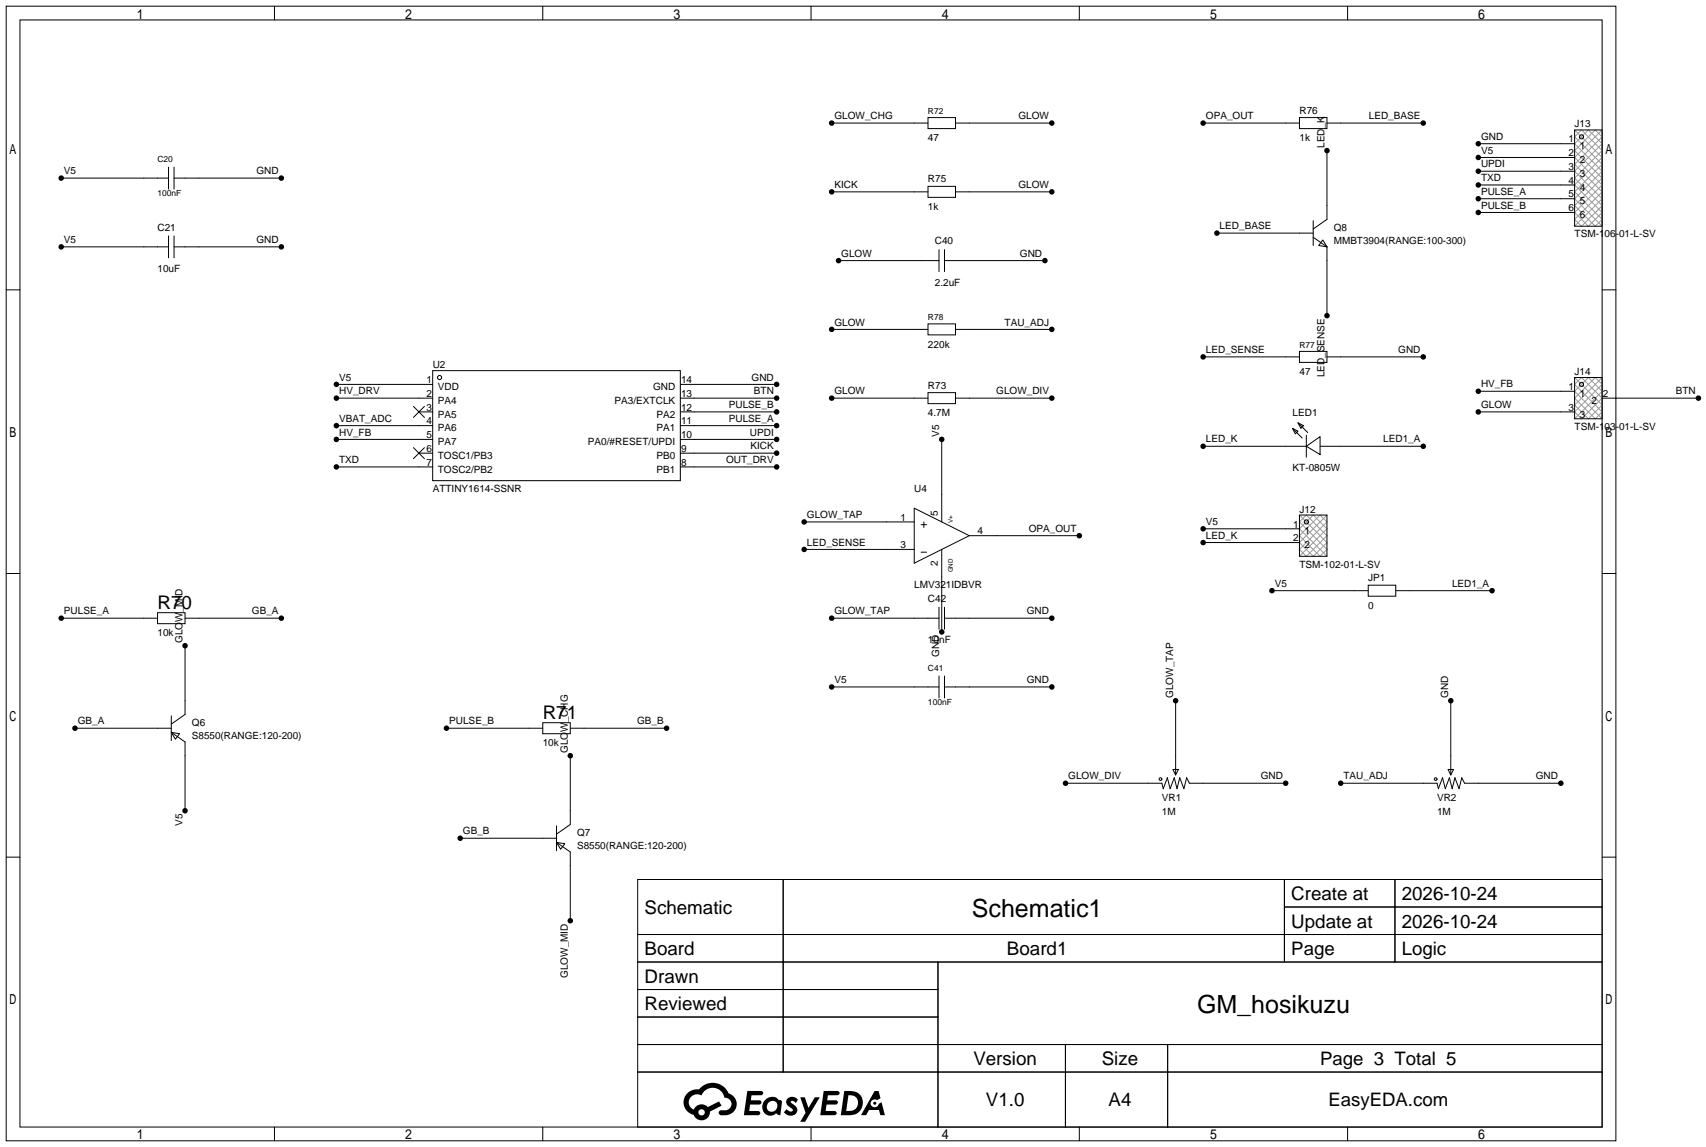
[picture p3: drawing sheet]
<svg xmlns="http://www.w3.org/2000/svg" width="315mm" height="212mm" viewBox="0 0 315 212" stroke-linecap="round" stroke-linejoin="round" font-family="sans-serif">
<g fill="none" stroke="#000" stroke-width=".18">
<path d="M1.1 1.1h297.2v209.6h-297.2zM3.7 3.7h292.1v204.5h-292.1zM50.7 1.1v2.6M100.2 1.1v2.6M149.7 1.1v2.6M199.3 1.1v2.6M248.8 1.1v2.6M11.3 32.9h19.8M31.1 30.9v4M32.1 32.9h19.8M32.1 30.9v4M153.5 22.7h17.8"/>
<path d="M153.5 35.4h17.8M171.3 21.7h5.1v2h-5.1zM171.3 34.4h5.1v2h-5.1zM176.4 22.7h17.8M176.4 35.4h17.8M222.1 22.7h17.8M239.9 21.7h5.1v2h-5.1zM245 22.7h17.8M245 27.8v12.7l-2.6 1.8M272.9 26.5h17.8M272.9 29.1h17.8M272.9 31.6h17.8"/>
<path d="M272.9 34.2h17.8M272.9 36.7h17.8M272.9 39.2h17.8M290.7 24h5.1v17.8h-5.1zM1.1 53.5h2.6M11.3 45.6h19.8M31.1 43.6v4M32.1 43.6v4M32.1 45.6h19.8M154.8 48.1h18.6M171.3 59.8h5.1v2h-5.1zM173.4 46.1v4.1"/>
<path d="M174.4 46.1v4.1M174.4 48.1h18.5M224.7 43.1h17.7M242.4 43.8l2.6 1.8M242.4 40.8v4.5M244.2 44.3l.8 1.3-1.5-.3zM245 45.6v12.7M295.8 53.5h2.5M62.1 73.5h17.8M62.1 71h17.8M62.1 78.6h17.8M76.3 75.1l2.1 2"/>
<path d="M77.3 76.1h2.6M78.4 75.1l-2.1 2M79.9 68.5h45.7v20.3h-45.7zM125.6 73.5h17.8M125.6 71h17.8M125.6 76.1h17.8M125.6 78.6h17.8M153.5 60.8h17.8M153.5 73.5h17.8M171.3 72.5h5.1v2h-5.1zM176.4 60.8h17.8M176.4 73.5h17.8"/>
<path d="M222.1 65.9h17.8M238.6 79.1l1 .5-.5 .5zM238.6 79.1l1.8 1.8M239.6 78.1l1.1 .5-.5 .5zM239.6 78.1l1.8 1.8M239.9 64.9h5.1v2h-5.1zM245 65.9h17.8M272.9 76.1h17.8M272.9 72.3h17.8M290.7 69.7h5.1v7.6h-5.1zM295.8 73.5h17.8M62.1 81.2h17.8"/>
<path d="M62.1 86.2h17.8M76.3 82.7l2.1 2M77.3 83.7h2.6M78.4 82.7l-2.1 2M125.6 81.2h17.8M125.6 83.7h17.8M125.6 86.2h17.8M148.5 96.4h20.3M168.8 93.9l10.1 5-10.1 5.1zM170.1 96.9h1M170.6 96.4v1M173.9 81.2v15.2"/>
<path d="M178.9 98.9h20.4M222.1 97.7h17.8M222.1 82.4h19.1M239.9 95.1h5.1v7.6h-5.1zM241.2 82.4l2.5-1.8v3.3zM241.2 80.4v4.1M243.7 82.4h19.1M1.1 105.9h2.6M11.3 114.2h17.8M29.1 113.2h5.1v2h-5.1zM34.2 114.2h17.7M34.2 119.3v12.7l-2.6 1.7"/>
<path d="M148.5 101.5h20.3M153.5 114.2h19.9M170.1 102h1M173.4 112.1v4.1M173.9 101.5v15.2M174.4 114.2h19.8M174.4 112.1v4.1M222.1 100.2h17.8M234.8 109.1h17.8M252.6 108.1h5.1v2h-5.1zM257.7 109.1h17.8M295.8 105.9h2.5"/>
<path d="M13.8 134.5h17.8M31.6 135.3l1.5 .2-.7 1zM31.6 135.3l2.6 1.7v12.7M31.6 132.2v4.6M82.4 134.5h17.8M100.2 133.5h5.1v2h-5.1zM105.3 134.5h17.8M105.3 139.6v12.7l-2.6 1.8M153.5 126.9h19.9M173.4 124.8v4.1M174.4 126.9h19.8M174.4 124.8v4.1"/>
<path d="M217 129.4v13.7M267.8 129.4v13.7M1.1 158.3h2.6M85 154.8h17.7M102.7 155.6l1.6 .2-.8 1zM102.7 155.6l2.6 1.8v12.7M102.7 152.5v4.6M196.7 144.7h17.8l.3 1 .7-2.1 .5 2.1 .8-2.1 .5 2.1 .5-2.1 .8 2.1 .5-2.1 .5 1.1h17.8M216.5 142.1h1.1l-.6 1zM247.5 144.7h17.8l.3 1 .7-2.1 .5 2.1 .8-2.1 .5 2.1 .5-2.1 .8 2.1 .5-2.1 .5 1.1h17.8M267.3 142.1h1.1l-.6 1zM295.8 158.3h2.5"/>
<path d="M117.7 162.4h178.1v45.8h-178.1zM117.7 172.6h178.1M117.7 177.7h178.1M144.6 162.4v35.6M173.2 177.7v30.5M237.1 162.4v15.3M237.1 167.5h58.7M257.5 162.4v15.3M117.7 182.8h55.5M117.7 192.9h178.1M117.7 187.8h55.5M117.7 198h178.1"/>
<path d="M196.7 192.9v15.3M215.6 192.9v15.3M50.7 208.2v2.5M100.2 208.2v2.5M149.7 208.2v2.5M199.3 208.2v2.5M248.8 208.2v2.5"/>
<circle cx="292" cy="25.3" r=".38"/>
<circle cx="81.2" cy="69.7" r=".38"/>
<circle cx="292" cy="71" r=".38"/>
<circle cx="241.2" cy="96.4" r=".38"/>
<circle cx="214.2" cy="143.9" r=".25"/>
<circle cx="265" cy="143.9" r=".25"/>
</g>
<g fill="#000">
<path d="M138 201.5h1.6a1.31 1.31 0 0 1 1.2 .2 .4 .4 0 0 1-.3 .6h-1.8l-.1 .9h1.6a.4 .4 0 0 1 .4 .4 .4 .4 0 0 1-.4 .4h-1.7l-.2 1.2h.8a1.23 1.23 0 0 1 1.2 .2 .39 .39 0 0 1-.3 .6h-2.7zM145.5 202.8a1.3 1.3 0 0 1 1.8 .3l-.4 .6a.54 .54 0 0 0-.9-.2l.1 .2a1.58 1.58 0 0 1 1.1 1.6 1.43 1.43 0 0 1-2.5 .1l.5-.6a.64 .64 0 0 0 .5 .5 .64 .64 0 0 0 .7-.3l-.2-.2a1.6 1.6 0 0 1-1-1.6zM147.7 202.7h.9l.7 1.9 1.1-1.9h.9l-2.7 4.5h-.9l1-1.7zM152.1 201.5h1.6a1.32 1.32 0 0 1 1.3 .2 .39 .39 0 0 1-.4 .6h-1.7l-.2 .9h1.7a.4 .4 0 0 1 .3 .4 .4 .4 0 0 1-.4 .4h-1.7l-.2 1.2h.8a1.23 1.23 0 0 1 1.2 .2 .39 .39 0 0 1-.3 .6h-2.7zM161.5 201.5h.7l.4 1.3-.7 .4a.75 .75 0 0 0-1.1 .3 .75 .75 0 0 0 .5 1 .75 .75 0 0 0 .9-.6l.6-.3 .6 2.4h-.9l-.2-1h-1.9l-.5 1h-.9z"/>
<path d="M126.9 201.9a2.37 2.37 0 0 0 1.2 4 1.54 1.54 0 0 0 1.7 1 1.54 1.54 0 0 0 1.3-1.6l2.1-1.1-.5-.8-2 1.1a1.57 1.57 0 0 0-2.6 .4 1.5 1.5 0 0 1-.8-2.1 1.5 1.5 0 0 1 2.2-.5 2.23 2.23 0 0 1 2.3-1.4 2.23 2.23 0 0 1 2 1.8 1.16 1.16 0 0 1 1.2 1.1 1.16 1.16 0 0 1-1 1.3h-.7a.47 .47 0 0 0-.6 .3 .47 .47 0 0 0 .4 .6 2.23 2.23 0 0 0 2.3-.7 2.23 2.23 0 0 0 .4-2.3 2.16 2.16 0 0 0-1.3-1.1 3.2 3.2 0 0 0-5.4-.7l-1.2 .1zM129 205.4a.58 .58 0 0 1 1.1 0 .58 .58 0 0 1-1.1 0z"/>
<path d="M141.3 203.1a1.62 1.62 0 0 0-.4 2.1 1.62 1.62 0 0 0 2 .7l.4-.3 .3 .3 .5 .1 .3-2.5-.2-.3h-.4a1.58 1.58 0 0 0-2.5-.1zM141.9 203.6a.99 .99 0 0 1 1.6 .3 .99 .99 0 0 1-.9 1.4 .94 .94 0 0 1-1-.5 .94 .94 0 0 1 .3-1.2z"/>
<path d="M155.9 201.5l-.7 4.5h1.5a2.27 2.27 0 0 0 2.6-2.3 2.27 2.27 0 0 0-2.7-2.2zM156.6 202.3a1.5 1.5 0 0 1 1.8 1.5 1.5 1.5 0 0 1-1.9 1.4h-.3z"/>
<circle cx="11.3" cy="32.9" r=".51"/>
<circle cx="51.9" cy="32.9" r=".51"/>
<circle cx="153.5" cy="22.7" r=".51"/>
<circle cx="153.5" cy="35.4" r=".51"/>
<circle cx="194.2" cy="22.7" r=".51"/>
<circle cx="194.2" cy="35.4" r=".51"/>
<circle cx="222.1" cy="22.7" r=".51"/>
<circle cx="245" cy="27.8" r=".51"/>
<circle cx="262.8" cy="22.7" r=".51"/>
<circle cx="272.9" cy="31.6" r=".51"/>
<circle cx="272.9" cy="29.1" r=".51"/>
<circle cx="272.9" cy="39.2" r=".51"/>
<circle cx="272.9" cy="36.7" r=".51"/>
<circle cx="272.9" cy="26.5" r=".51"/>
<circle cx="272.9" cy="34.2" r=".51"/>
<circle cx="11.3" cy="45.6" r=".51"/>
<circle cx="51.9" cy="45.6" r=".51"/>
<circle cx="154.8" cy="48.1" r=".51"/>
<circle cx="192.9" cy="48.1" r=".51"/>
<circle cx="224.7" cy="43.1" r=".51"/>
<circle cx="245" cy="58.3" r=".51"/>
<circle cx="62.1" cy="73.5" r=".51"/>
<circle cx="62.1" cy="71" r=".51"/>
<circle cx="62.1" cy="78.6" r=".51"/>
<circle cx="143.4" cy="76.1" r=".51"/>
<circle cx="143.4" cy="73.5" r=".51"/>
<circle cx="143.4" cy="71" r=".51"/>
<circle cx="143.4" cy="78.6" r=".51"/>
<circle cx="153.5" cy="73.5" r=".51"/>
<circle cx="153.5" cy="60.8" r=".51"/>
<circle cx="194.2" cy="60.8" r=".51"/>
<circle cx="194.2" cy="73.5" r=".51"/>
<circle cx="222.1" cy="65.9" r=".51"/>
<circle cx="262.8" cy="65.9" r=".51"/>
<circle cx="272.9" cy="76.1" r=".51"/>
<circle cx="272.9" cy="72.3" r=".51"/>
<circle cx="313.6" cy="73.5" r=".51"/>
<circle cx="62.1" cy="86.2" r=".51"/>
<circle cx="62.1" cy="81.2" r=".51"/>
<circle cx="143.4" cy="86.2" r=".51"/>
<circle cx="143.4" cy="83.7" r=".51"/>
<circle cx="143.4" cy="81.2" r=".51"/>
<circle cx="148.5" cy="96.4" r=".51"/>
<circle cx="173.9" cy="81.2" r=".51"/>
<circle cx="199.3" cy="98.9" r=".51"/>
<circle cx="222.1" cy="82.4" r=".51"/>
<circle cx="222.1" cy="97.7" r=".51"/>
<circle cx="262.8" cy="82.4" r=".51"/>
<circle cx="11.3" cy="114.2" r=".51"/>
<circle cx="34.2" cy="119.3" r=".51"/>
<circle cx="51.9" cy="114.2" r=".51"/>
<circle cx="148.5" cy="101.5" r=".51"/>
<circle cx="153.5" cy="114.2" r=".51"/>
<circle cx="173.9" cy="116.7" r=".51"/>
<circle cx="194.2" cy="114.2" r=".51"/>
<circle cx="222.1" cy="100.2" r=".51"/>
<circle cx="234.8" cy="109.1" r=".51"/>
<circle cx="275.5" cy="109.1" r=".51"/>
<circle cx="13.8" cy="134.5" r=".51"/>
<circle cx="82.4" cy="134.5" r=".51"/>
<circle cx="105.3" cy="139.6" r=".51"/>
<circle cx="123.1" cy="134.5" r=".51"/>
<circle cx="153.5" cy="126.9" r=".51"/>
<circle cx="194.2" cy="126.9" r=".51"/>
<circle cx="217" cy="129.4" r=".51"/>
<circle cx="267.8" cy="129.4" r=".51"/>
<circle cx="34.2" cy="149.7" r=".51"/>
<circle cx="85" cy="154.8" r=".51"/>
<circle cx="196.7" cy="144.7" r=".51"/>
<circle cx="237.4" cy="144.7" r=".51"/>
<circle cx="247.5" cy="144.7" r=".51"/>
<circle cx="288.2" cy="144.7" r=".51"/>
<circle cx="105.3" cy="170.1" r=".51"/>
<circle cx="161.5" cy="203.8" r=".28"/>
</g>
<g fill="none" stroke="#999" stroke-width=".18">
<path d="M290.7 25.3l1.3-1.3 3.8 3.8-5.1 5.1 5.1 5.1-3.8 3.8-1.3-1.3 5.1-5.1-5.1-5 5.1-5.1-1.3-1.3-3.8 3.8 5.1 5.1-5.1 5.1 3.8 3.8 1.3-1.3-5.1-5.1 5.1-5zM290.7 24l5.1 5.1-5.1 5.1 5.1 5-2.6 2.6-2.5-2.6 5.1-5-5.1-5.1 5.1-5.1M292.1 24.9l.2 .2M292.3 25.4l-.2 .2M290.7 41.8l5.1-5.1-5.1-5.1 5.1-5.1-2.6-2.5-2.5 2.5 5.1 5.1-5.1 5.1 5.1 5.1M290.7 71l1.3-1.3 3.8 3.8-3.8 3.8-1.3-1.2 5.1-5.1-1.3-1.3-3.8 3.8 3.8 3.8 1.3-1.2zM290.7 77.3l5.1-5-2.6-2.6-2.5 2.6 5.1 5M290.7 69.7l5.1 5.1-2.6 2.5-2.5-2.5 5.1-5.1M292.1 70.6l.2 .2M292.3 71.2l-.2 .1M239.9 96.4l1.3-1.3 3.8 3.8-3.8 3.8-1.3-1.2 5.1-5.1-1.3-1.3-3.8 3.8 3.8 3.8 1.3-1.2zM239.9 95.1l5.1 5.1-2.6 2.5-2.5-2.5 5.1-5.1"/>
<path d="M241.3 96l.2 .2M241.5 96.6l-.2 .1M239.9 102.7l5.1-5-2.6-2.6-2.5 2.6 5.1 5"/>
</g>
<g font-size="4.6">
<text x="179.4" y="169.4">Schematic1</text>
<text x="221" y="187.1">GM_hosikuzu</text>
</g>
<g font-size="3.5">
<text x="29.1" y="112.4">R70</text>
<text x="100.2" y="132.8">R71</text>
<text x="238.4" y="166.2">Create at</text>
<text x="258.8" y="166.2">2026-10-24</text>
<text x="119" y="168.8">Schematic</text>
<text x="238.4" y="171.3">Update at</text>
<text x="258.8" y="171.3">2026-10-24</text>
<text x="119" y="176.4">Board</text>
<text x="185.9" y="176.4">Board1</text>
<text x="119" y="181.5">Drawn</text>
<text x="119" y="186.6">Reviewed</text>
<text x="179.7" y="196.7">Version</text>
<text x="203.4" y="196.7">Size</text>
<text x="182" y="204.3">V1.0</text>
<text x="204.7" y="204.3">A4</text>
</g>
<g font-size="3.4">
<text x="238.4" y="176.4">Page</text>
<text x="258.8" y="176.4">Logic</text>
<text x="243.7" y="196.7">Page 3 Total 5</text>
<text x="245.3" y="204.3">EasyEDA.com</text>
</g>
<g font-size="1.8">
<text x="154.1" y="22">GLOW_CHG</text>
<text x="188" y="22">GLOW</text>
<text x="222.6" y="22">OPA_OUT</text>
<text x="239.9" y="21">R76</text>
<text x="252.7" y="22">LED_BASE</text>
<text x="290.7" y="23.5">J13</text>
<text x="171.3" y="26.1">47</text>
<text x="239.9" y="26.1">1k</text>
<text x="244.5" y="27.3" transform="rotate(-90 244.5 27.3)">LED_K</text>
<text x="273.4" y="25.8">GND</text>
<text x="273.4" y="28.4">V5</text>
<text x="289.5" y="26.3">1</text>
<text x="289.5" y="28.9">2</text>
<text x="291.6" y="27.6">1</text>
<text x="11.8" y="32.2">V5</text>
<text x="47.3" y="32.2">GND</text>
<text x="154.1" y="34.7">KICK</text>
<text x="171.3" y="33.7">R75</text>
<text x="188" y="34.7">GLOW</text>
<text x="273.4" y="30.9">UPDI</text>
<text x="273.4" y="33.4">TXD</text>
<text x="273.4" y="36">PULSE_A</text>
<text x="289.5" y="31.4">3</text>
<text x="289.5" y="33.9">4</text>
<text x="291.6" y="30.1">2</text>
<text x="291.6" y="32.7">3</text>
<text x="291.6" y="35.2">4</text>
<text x="171.3" y="38.8">1k</text>
<text x="273.4" y="38.5">PULSE_B</text>
<text x="289.5" y="36.5">5</text>
<text x="289.5" y="39">6</text>
<text x="291.6" y="37.7">5</text>
<text x="291.6" y="40.3">6</text>
<text x="11.8" y="44.9">V5</text>
<text x="29.1" y="42.6">C21</text>
<text x="47.3" y="44.9">GND</text>
<text x="155.3" y="47.4">GLOW</text>
<text x="172.6" y="45.1">C40</text>
<text x="188.3" y="47.4">GND</text>
<text x="225.2" y="42.3">LED_BASE</text>
<text x="246.3" y="42.6">Q8</text>
<text x="246.3" y="45.1">MMBT3904(RANGE:100-300)</text>
<text x="290.7" y="43.9">TSM-106-01-L-SV</text>
<text x="29.1" y="50.2">10uF</text>
<text x="172.6" y="52.8">2.2uF</text>
<text x="154.1" y="60.1">GLOW</text>
<text x="171.3" y="64.2">220k</text>
<text x="185.5" y="60.1">TAU_ADJ</text>
<text x="222.6" y="65.2">LED_SENSE</text>
<text x="258.1" y="65.2">GND</text>
<text x="62.6" y="70.3">V5</text>
<text x="78.7" y="70.8">1</text>
<text x="79.9" y="68">U2</text>
<text x="125.7" y="70.8">14</text>
<text x="138.8" y="70.3">GND</text>
<text x="171.3" y="71.8">R73</text>
<text x="239.9" y="69.3">47</text>
<text x="244.5" y="69.7" transform="rotate(-90 244.5 69.7)">LED_SENSE</text>
<text x="273.4" y="71.5">HV_FB</text>
<text x="290.7" y="69.3">J14</text>
<text x="62.6" y="72.8">HV_DRV</text>
<text x="62.6" y="77.9">VBAT_ADC</text>
<text x="78.7" y="73.3">2</text>
<text x="78.7" y="75.8">3</text>
<text x="80.8" y="72">VDD</text>
<text x="80.8" y="74.6">PA4</text>
<text x="80.8" y="77.1">PA5</text>
<text x="113.5" y="74.6">PA3/EXTCLK</text>
<text x="120.6" y="72">GND</text>
<text x="121.2" y="77.1">PA2</text>
<text x="125.7" y="75.8">12</text>
<text x="125.7" y="73.3">13</text>
<text x="134.6" y="77.9">PULSE_A</text>
<text x="134.6" y="75.4">PULSE_B</text>
<text x="139.2" y="72.8">BTN</text>
<text x="154.1" y="72.8">GLOW</text>
<text x="171.3" y="76.9">4.7M</text>
<text x="183.9" y="72.8">GLOW_DIV</text>
<text x="238.6" y="76.9">LED1</text>
<text x="273.4" y="75.4">GLOW</text>
<text x="289.5" y="72">1</text>
<text x="289.5" y="75.8">3</text>
<text x="291.6" y="73.3">1</text>
<text x="291.6" y="77.1">3</text>
<text x="293.8" y="74.6">2</text>
<text x="295.9" y="73.3">2</text>
<text x="309.4" y="72.8">BTN</text>
<text x="62.6" y="80.4">HV_FB</text>
<text x="78.7" y="78.4">4</text>
<text x="78.7" y="80.9">5</text>
<text x="78.7" y="83.5">6</text>
<text x="80.8" y="79.7">PA6</text>
<text x="80.8" y="82.2">PA7</text>
<text x="108.5" y="82.2">PA0/#RESET/UPDI</text>
<text x="121.2" y="79.7">PA1</text>
<text x="125.7" y="83.5">9</text>
<text x="125.7" y="80.9">10</text>
<text x="125.7" y="78.4">11</text>
<text x="138.5" y="80.4">UPDI</text>
<text x="138.6" y="83">KICK</text>
<text x="173.4" y="80.6" transform="rotate(-90 173.4 80.6)">V5</text>
<text x="222.6" y="81.7">LED_K</text>
<text x="255.4" y="81.7">LED1_A</text>
<text x="290.7" y="79.4">TSM-103-01-L-SV</text>
<text x="62.6" y="85.5">TXD</text>
<text x="78.7" y="86">7</text>
<text x="80.8" y="84.7">TOSC1/PB3</text>
<text x="80.8" y="87.3">TOSC2/PB2</text>
<text x="121.2" y="87.3">PB1</text>
<text x="121.2" y="84.7">PB0</text>
<text x="125.7" y="86">8</text>
<text x="134" y="85.5">OUT_DRV</text>
<text x="238.6" y="87">KT-0805W</text>
<text x="79.9" y="90.9">ATTINY1614-SSNR</text>
<text x="149" y="95.7">GLOW_TAP</text>
<text x="168.8" y="90.9">U4</text>
<text x="173.1" y="95.4" transform="rotate(-90 173.1 95.4)">5</text>
<text x="239.9" y="94.7">J12</text>
<text x="149" y="100.8">LED_SENSE</text>
<text x="166.2" y="96.2">1</text>
<text x="166.2" y="101.2">3</text>
<text x="180.5" y="98.7">4</text>
<text x="189.9" y="98.2">OPA_OUT</text>
<text x="222.6" y="96.9">V5</text>
<text x="222.6" y="99.5">LED_K</text>
<text x="238.7" y="97.4">1</text>
<text x="238.7" y="100">2</text>
<text x="240.8" y="98.7">1</text>
<text x="240.8" y="101.2">2</text>
<text x="173.1" y="104.5" transform="rotate(-90 173.1 104.5)">2</text>
<text x="239.9" y="104.8">TSM-102-01-L-SV</text>
<text x="252.6" y="107.4">JP1</text>
<text x="11.8" y="113.5">PULSE_A</text>
<text x="46.5" y="113.5">GB_A</text>
<text x="154.1" y="113.5">GLOW_TAP</text>
<text x="168.8" y="108.6">LMV321IDBVR</text>
<text x="171.3" y="111.2">C42</text>
<text x="189.6" y="113.5">GND</text>
<text x="235.3" y="108.4">V5</text>
<text x="252.6" y="112.4">0</text>
<text x="268.1" y="108.4">LED1_A</text>
<text x="29.1" y="117.5">10k</text>
<text x="33.7" y="118.7" transform="rotate(-90 33.7 118.7)">GLOW_MID</text>
<text x="171.3" y="118.8">10nF</text>
<text x="173.4" y="121.3" transform="rotate(-90 173.4 121.3)">GND</text>
<text x="154.1" y="126.2">V5</text>
<text x="189.6" y="126.2">GND</text>
<text x="216.6" y="128.9" transform="rotate(-90 216.6 128.9)">GLOW_TAP</text>
<text x="267.4" y="128.9" transform="rotate(-90 267.4 128.9)">GND</text>
<text x="14.4" y="133.8">GB_A</text>
<text x="35.4" y="134">Q6</text>
<text x="35.4" y="136.6">S8550(RANGE:120-200)</text>
<text x="82.9" y="133.8">PULSE_B</text>
<text x="100.2" y="137.8">10k</text>
<text x="117.6" y="133.8">GB_B</text>
<text x="104.8" y="139.1" transform="rotate(-90 104.8 139.1)">GLOW_CHG</text>
<text x="197.2" y="143.9">GLOW_DIV</text>
<text x="232.7" y="143.9">GND</text>
<text x="248" y="143.9">TAU_ADJ</text>
<text x="283.5" y="143.9">GND</text>
<text x="214.5" y="148">VR1</text>
<text x="265.3" y="148">VR2</text>
<text x="33.7" y="152.5" transform="rotate(-90 33.7 152.5)">V5</text>
<text x="85.5" y="154.1">GB_B</text>
<text x="106.6" y="154.4">Q7</text>
<text x="214.5" y="150.5">1M</text>
<text x="265.3" y="150.5">1M</text>
<text x="106.6" y="156.9">S8550(RANGE:120-200)</text>
<text x="104.8" y="180.6" transform="rotate(-90 104.8 180.6)">GLOW_MID</text>
</g>
<g font-size="1.6">
<text x="171.3" y="21">R72</text>
<text x="29.1" y="29.9">C20</text>
<text x="29.1" y="36.2">100nF</text>
<text x="171.3" y="59.1">R78</text>
<text x="239.9" y="64.2">R77</text>
<text x="171.3" y="123.9">C41</text>
<text x="171.3" y="130.2">100nF</text>
</g>
<g font-size="1.2">
<text x="175.9" y="96.6" transform="rotate(-90 175.9 96.6)">V+</text>
<text x="175.9" y="105.7" transform="rotate(-90 175.9 105.7)">GND</text>
</g>
</svg>
